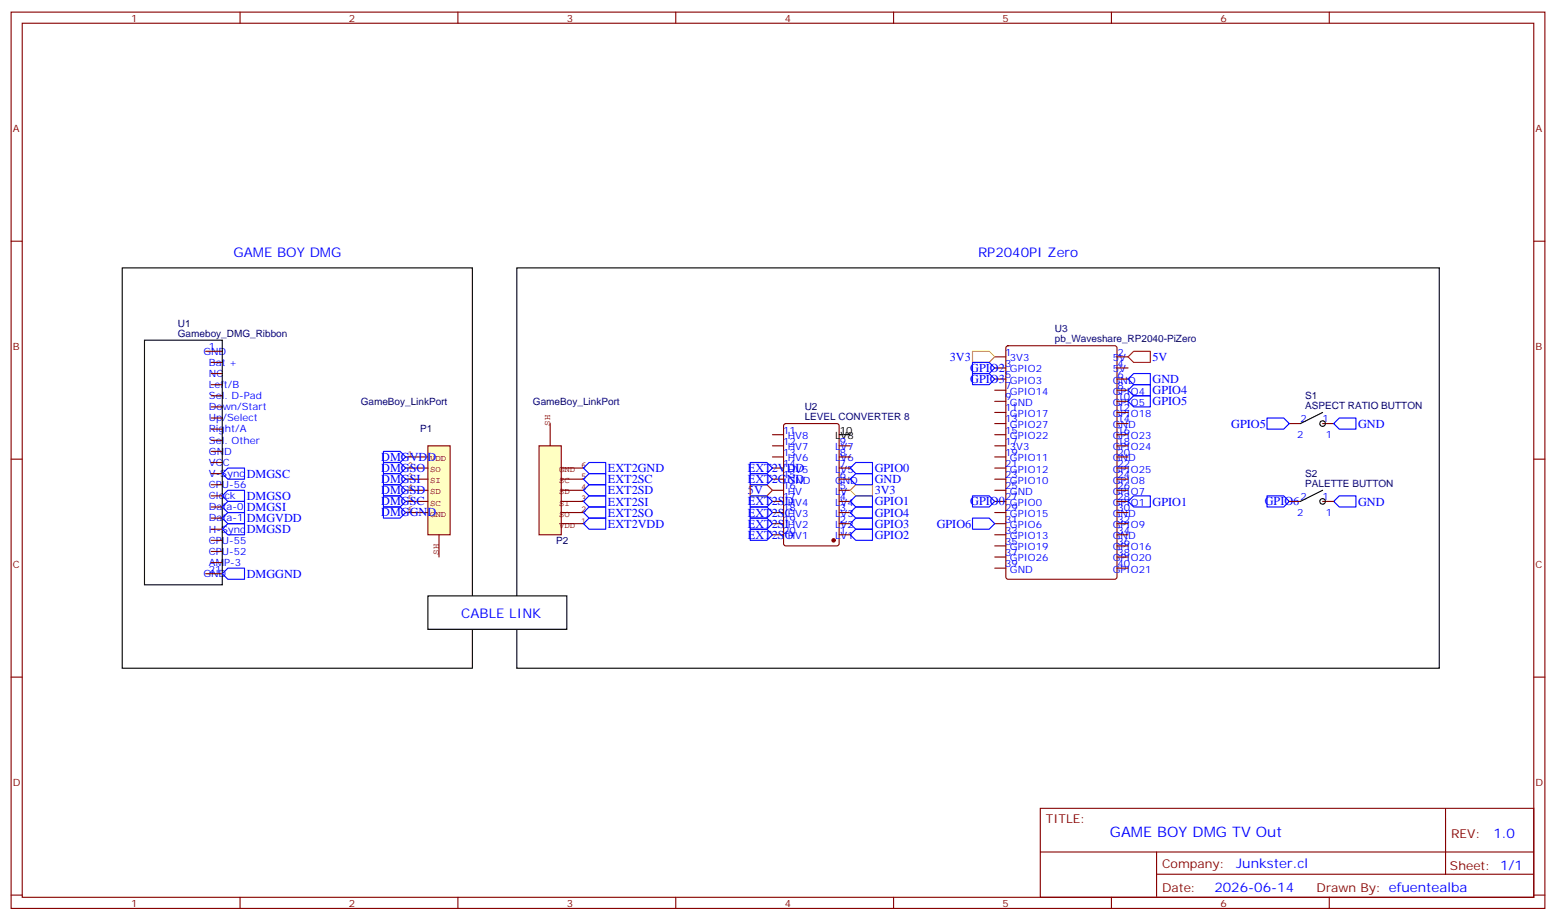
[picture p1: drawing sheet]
<svg xmlns="http://www.w3.org/2000/svg" width="494mm" height="292mm" viewBox="0 0 494 292" stroke-linecap="round" stroke-linejoin="round" font-family="sans-serif">
<g fill="none" stroke="#870000" stroke-width=".35">
<path d="M3.5 3.8h486.9v284.4h-486.9zM7.1 7.4h479.7v277.3h-479.7zM76.2 3.8v3.6M145.3 3.8v3.6M214.5 3.8v3.6M283.6 3.8v3.6M352.8 3.8v3.6M421.9 3.8v3.6M3.5 76.5h3.6M486.8 76.5h3.6M3.5 145.7h3.6M486.8 145.7h3.6"/>
<path d="M3.5 214.8h3.6M486.8 214.8h3.6M330.2 256.4h156.6v28.3h-156.6zM458.8 256.5v20.8M330.2 270.3h156.5M367.1 277.3h119.6M367.1 270.3v14.1M3.5 284h3.6M76.2 284.7v3.5M145.3 284.7v3.5M214.5 284.7v3.5M283.6 284.7v3.5"/>
<path d="M352.8 284.7v3.5M421.9 284.7v3.5M486.8 284h3.6"/>
</g>
<path d="M135.8 141.4h7.1v28.3h-7.1z" fill="#ffffc2" stroke="#850000" stroke-width=".35"/>
<path d="M128.8 145h7M128.8 148.5h7M128.8 152h7M128.8 155.5h7M128.8 159.1h7M128.8 162.6h7M139.3 169.7v7" fill="none" stroke="#850000" stroke-width=".35"/>
<g fill="none" stroke="#870000" stroke-width=".35">
<path d="M65.3 111.4h5.3M67 115h3.6M67 118.5h3.6M315.7 113.2h3.6M315.7 116.7h3.6M319.5 109.9l.5-.2h33.8l.7 .4v73l-.4 .6-34.1 .1-.7-.5v-72.9zM354.5 113.2h3.6M354.5 116.7h3.6M67 122h3.6M67 129.1h3.6M67 125.6h3.6M67 139.7h3.6"/>
<path d="M67 136.1h3.6M67 132.6h3.6M245.2 137.9h3.5M248.9 134.6l.5-.2h16.2l.7 .4v37.7l-.4 .6-16.5 .1-.6-.5-.1-37.6zM315.7 137.9h3.6M315.7 120.3h3.6M315.7 123.8h3.6M315.7 127.3h3.6M315.7 130.8h3.6M315.7 134.4h3.6M354.5 137.9h3.6M354.5 120.3h3.6"/>
<path d="M354.5 123.8h3.6M354.5 127.3h3.6M354.5 130.8h3.6M354.5 134.4h3.6M67 146.7h3.6M67 143.2h3.6M67 157.3h3.6M67 153.8h3.6M67 150.2h3.6M245.2 159.1h3.5M245.2 155.5h3.5M245.2 152h3.5"/>
<path d="M245.2 148.5h3.5M245.2 145h3.5M245.2 141.4h3.5M266.3 159.1h3.6M266.3 155.5h3.6M266.3 152h3.6M266.3 148.5h3.6M266.3 145h3.6M266.3 141.4h3.6M315.7 159.1h3.6M315.7 155.5h3.6M315.7 152h3.6"/>
<path d="M315.7 148.5h3.6M315.7 145h3.6M315.7 141.4h3.6M354.5 159.1h3.6M354.5 155.5h3.6M354.5 152h3.6M354.5 148.5h3.6M354.5 145h3.6M354.5 141.4h3.6M67 178.5h3.6M67 171.4h3.6M67 174.9h3.6"/>
<path d="M67 164.4h3.6M67 167.9h3.6M67 160.8h3.6M245.2 169.7h3.5M245.2 166.1h3.5M245.2 162.6h3.5M266.3 169.7h3.6M266.3 166.1h3.6M266.3 162.6h3.6M315.7 169.7h3.6M315.7 166.1h3.6M315.7 162.6h3.6"/>
<path d="M315.7 173.2h3.6M315.7 176.7h3.6M354.5 169.7h3.6M354.5 166.1h3.6M354.5 162.6h3.6M354.5 173.2h3.6M354.5 176.7h3.6M65.3 182h5.3M315.7 180.2h3.6M354.5 180.2h3.6"/>
</g>
<path d="M45.9 107.9h24.7v77.6h-24.7zM266.3 137.9h3.6" fill="none" stroke="#000" stroke-width=".35"/>
<circle cx="264.6" cy="171.4" r=".53" fill="#870000" stroke="#870000" stroke-width=".35"/>
<path d="M308.7 111.4h5.3l1.7 1.8-1.7 1.8h-5.3zM271.6 153.8h5.3v3.5h-5.3l-1.7-1.8z" fill="none" stroke="#fc0" stroke-width=".35"/>
<path d="M358.1 113.2l1.7-1.8h5.3v3.6h-5.3zM238.1 153.8h5.3l1.8 1.7-1.8 1.8h-5.3z" fill="none" stroke="#f00" stroke-width=".35"/>
<path d="M358.1 120.3l1.7-1.8h5.3v3.5h-5.3zM269.9 152l1.7-1.8h5.3v3.6h-5.3z" fill="none" stroke="#00f" stroke-width=".35"/>
<path d="M171.1 141.4h7.1v28.3h-7.1z" fill="#ffffc2" stroke="#850000" stroke-width=".35"/>
<path d="M174.6 134.4v7M178.2 159.1h7M178.2 155.5h7M178.2 152h7M178.2 148.5h7M178.2 166.1h7M178.2 162.6h7" fill="none" stroke="#850000" stroke-width=".35"/>
<g fill="none" stroke="#00f" stroke-width=".35">
<path d="M308.7 115h5.3l1.7 1.7-1.7 1.8h-5.3zM308.7 118.5h5.3l1.7 1.8-1.7 1.7h-5.3zM358.1 123.8l1.7-1.8h5.3v3.6h-5.3zM358.1 127.3l1.7-1.7h5.3v3.5h-5.3zM402.2 132.6h5.3l1.7 1.8-1.7 1.7h-5.3zM423.3 134.4l1.8-1.8h5.3v3.5h-5.3zM70.6 150.2l1.7-1.7h5.3v3.5h-5.3zM70.6 157.3l1.7-1.8h5.3v3.6h-5.3zM121.7 157.3h5.3l1.8 1.8-1.8 1.7h-5.3zM121.7 153.8h5.3l1.8 1.7-1.8 1.8h-5.3zM121.7 150.2h5.3l1.8 1.8-1.8 1.8h-5.3zM121.7 146.7h5.3l1.8 1.8-1.8 1.7h-5.3z"/>
<path d="M121.7 143.2h5.3l1.8 1.8-1.8 1.7h-5.3zM185.2 148.5l1.8-1.8h5.3v3.5h-5.3zM185.2 155.5l1.8-1.7h5.3v3.5h-5.3zM185.2 152l1.8-1.8h5.3v3.6h-5.3zM185.2 159.1l1.8-1.8h5.3v3.5h-5.3zM238.1 150.2h5.3l1.8 1.8-1.8 1.8h-5.3zM238.1 157.3h5.3l1.8 1.8-1.8 1.7h-5.3zM238.1 146.7h5.3l1.8 1.8-1.8 1.7h-5.3zM271.6 157.3h5.3v3.5h-5.3l-1.7-1.7zM271.6 146.7h5.3v3.5h-5.3l-1.7-1.7zM308.7 157.3h5.3l1.7 1.8-1.7 1.7h-5.3zM358.1 159.1l1.7-1.8h5.3v3.5h-5.3z"/>
<path d="M402.2 157.3h5.3l1.7 1.8-1.7 1.7h-5.3zM425.1 157.3h5.3v3.5h-5.3l-1.8-1.7zM70.6 167.9l1.7-1.8h5.3v3.6h-5.3zM70.6 160.8l1.7-1.7h5.3v3.5h-5.3zM70.6 164.4l1.7-1.8h5.3v3.5h-5.3zM121.7 160.8h5.3l1.8 1.8-1.8 1.8h-5.3zM185.2 162.6l1.8-1.8h5.3v3.6h-5.3zM185.2 166.1l1.8-1.7h5.3v3.5h-5.3zM238.1 167.9h5.3l1.8 1.8-1.8 1.7h-5.3zM238.1 160.8h5.3l1.8 1.8-1.8 1.8h-5.3zM238.1 164.4h5.3l1.8 1.7-1.8 1.8h-5.3zM269.9 169.7l1.7-1.8h5.3v3.5h-5.3z"/>
<path d="M269.9 162.6l1.7-1.8h5.3v3.6h-5.3zM271.6 164.4h5.3v3.5h-5.3l-1.7-1.8zM308.7 164.4h5.3l1.7 1.7-1.7 1.8h-5.3zM70.6 182l1.7-1.8h5.3v3.6h-5.3z"/>
</g>
<path d="M409.2 134.4h3.5M419.8 134.4h3.5M409.2 159.1h3.5M419.8 159.1h3.5" fill="none" stroke="#870000" stroke-width=".35"/>
<g fill="none" stroke="#000" stroke-width=".35">
<path d="M38.8 85h111.1v127h-111.1zM164 85h292.8v127h-292.8zM419.8 130.8l-7.1 3.6M419.8 155.5l-7.1 3.6"/>
<circle cx="419.8" cy="134.4" r=".88"/>
<circle cx="419.8" cy="159.1" r=".88"/>
</g>
<path d="M135.8 189.1h44.1v10.5h-44.1z" fill="#fff" stroke="#000" stroke-width=".35"/>
<text font-size="4.6" fill="#00f" x="352.3" y="265.5">GAME BOY DMG TV Out</text>
<g font-size="4.2" fill="#00f">
<text x="74.1" y="81.5">GAME BOY DMG</text>
<text x="310.4" y="81.5">RP2040PI Zero</text>
<text x="146.4" y="196.1">CABLE LINK</text>
<text x="474" y="265.7">1.0</text>
<text x="392.4" y="275.3">Junkster.cl</text>
<text x="385.5" y="283.1">2026-06-14</text>
</g>
<g font-size="3.9" fill="#00f">
<text x="301.5" y="114.5">3V3</text>
<text x="308" y="118">GPIO2</text>
<text x="365.8" y="114.5">5V</text>
<text x="308" y="121.5">GPIO3</text>
<text x="365.8" y="121.6">GND</text>
<text x="365.8" y="125.1">GPIO4</text>
<text x="365.8" y="128.6">GPIO5</text>
<text x="390.8" y="135.6">GPIO5</text>
<text x="431.1" y="135.7">GND</text>
<text x="121" y="149.8">DMGSO</text>
<text x="121" y="146.2">DMGVDD</text>
<text x="193" y="149.8">EXT2GND</text>
<text x="237.4" y="149.8">EXT2VDD</text>
<text x="277.6" y="149.7">GPIO0</text>
<text x="78.3" y="151.6">DMGSC</text>
<text x="121" y="153.3">DMGSI</text>
<text x="193" y="153.3">EXT2SC</text>
<text x="237.4" y="153.3">EXT2GND</text>
<text x="277.6" y="153.3">GND</text>
<text x="78.3" y="158.6">DMGSO</text>
<text x="121" y="160.3">DMGSC</text>
<text x="121" y="156.8">DMGSD</text>
<text x="193" y="156.9">EXT2SD</text>
<text x="193" y="160.4">EXT2SI</text>
<text x="237.4" y="156.8">5V</text>
<text x="237.4" y="160.3">EXT2SD</text>
<text x="277.6" y="156.8">3V3</text>
<text x="277.6" y="160.3">GPIO1</text>
<text x="308" y="160.3">GPIO0</text>
<text x="365.8" y="160.4">GPIO1</text>
<text x="401.5" y="160.3">GPIO6</text>
<text x="431.1" y="160.4">GND</text>
<text x="78.3" y="165.6">DMGVDD</text>
<text x="78.3" y="162.1">DMGSI</text>
<text x="121" y="163.8">DMGGND</text>
<text x="193" y="163.9">EXT2SO</text>
<text x="193" y="167.4">EXT2VDD</text>
<text x="237.4" y="163.9">EXT2SC</text>
<text x="237.4" y="167.4">EXT2SI</text>
<text x="277.6" y="167.4">GPIO3</text>
<text x="277.6" y="163.9">GPIO4</text>
<text x="297.3" y="167.4">GPIO6</text>
<text x="78.3" y="169.2">DMGSD</text>
<text x="237.4" y="170.9">EXT2SO</text>
<text x="277.6" y="170.9">GPIO2</text>
<text x="78.3" y="183.3">DMGGND</text>
</g>
<g font-size="3.9" fill="#800">
<text x="332" y="261">TITLE:</text>
<text x="460.6" y="265.7">REV:</text>
<text x="368.9" y="275.2">Company:</text>
<text x="460.2" y="275.8">Sheet: 1/1</text>
<text x="368.9" y="282.9">Date:</text>
<text x="417.9" y="283">Drawn By: efuentealba</text>
</g>
<g font-size="3.2" fill="#800">
<text x="41.6" y="6.8">1</text>
<text x="110.8" y="6.8">2</text>
<text x="179.9" y="6.8">3</text>
<text x="249.1" y="6.8">4</text>
<text x="318.2" y="6.8">5</text>
<text x="387.3" y="6.8">6</text>
<text x="4.1" y="41.9">A</text>
<text x="487.4" y="41.9">A</text>
<text x="4.1" y="111.1">B</text>
<text x="487.4" y="111.1">B</text>
<text x="4.1" y="180.2">C</text>
<text x="487.4" y="180.2">C</text>
<text x="4.1" y="249.4">D</text>
<text x="487.4" y="249.4">D</text>
<text x="41.6" y="287.7">1</text>
<text x="110.8" y="287.7">2</text>
<text x="179.9" y="287.7">3</text>
<text x="249.1" y="287.7">4</text>
<text x="318.2" y="287.7">5</text>
<text x="387.3" y="287.7">6</text>
</g>
<g font-size="3.2" fill="#000080">
<text x="56.5" y="106.9">Gameboy_DMG_Ribbon</text>
<text x="56.5" y="103.7">U1</text>
<text x="334.8" y="105.3">U3</text>
<text x="334.8" y="108.4">pb_Waveshare_RP2040-PiZero</text>
<text x="114.5" y="128.5">GameBoy_LinkPort</text>
<text x="169.2" y="128.5">GameBoy_LinkPort</text>
<text x="255.4" y="130.1">U2</text>
<text x="414.3" y="129.7">ASPECT RATIO BUTTON</text>
<text x="414.3" y="126.5">S1</text>
<text x="133.3" y="137.2">P1</text>
<text x="255.4" y="133.3">LEVEL CONVERTER 8</text>
<text x="414.3" y="154.4">PALETTE BUTTON</text>
<text x="414.3" y="151.2">S2</text>
<text x="176.5" y="172.6">P2</text>
</g>
<g font-size="3.2" fill="#00f">
<text x="64.6" y="112.5">GND</text>
<text x="66.3" y="111.1">1</text>
<text x="319.1" y="112.9">1</text>
<text x="354.7" y="112.9">2</text>
<text x="66.3" y="116">Bat +</text>
<text x="66.3" y="119.6">NC</text>
<text x="319.1" y="116.4">3</text>
<text x="319.1" y="119.9">5</text>
<text x="320.6" y="114.6">3V3</text>
<text x="320.6" y="118.1">GPIO2</text>
<text x="353.2" y="118.1">5V</text>
<text x="353.2" y="114.6">5V</text>
<text x="354.7" y="119.9">6</text>
<text x="354.7" y="116.4">4</text>
<text x="66.3" y="123.1">Left/B</text>
<text x="319.1" y="123.4">7</text>
<text x="320.6" y="121.7">GPIO3</text>
<text x="320.6" y="125.2">GPIO14</text>
<text x="353.2" y="125.2">GPIO4</text>
<text x="353.2" y="121.7">GND</text>
<text x="354.7" y="123.4">8</text>
<text x="66.3" y="130.1">Down/Start</text>
<text x="66.3" y="126.6">Sel. D-Pad</text>
<text x="319.1" y="127">9</text>
<text x="319.1" y="130.5">11</text>
<text x="320.6" y="128.7">GND</text>
<text x="353.2" y="128.7">GPIO5</text>
<text x="354.7" y="130.5">12</text>
<text x="354.7" y="127">10</text>
<text x="66.3" y="137.2">Right/A</text>
<text x="66.3" y="133.7">Up/Select</text>
<text x="248.5" y="137.5">11</text>
<text x="319.1" y="134">13</text>
<text x="319.1" y="137.5">15</text>
<text x="320.6" y="132.3">GPIO17</text>
<text x="320.6" y="135.8">GPIO27</text>
<text x="353.2" y="135.8">GND</text>
<text x="353.2" y="132.3">GPIO18</text>
<text x="354.7" y="137.5">16</text>
<text x="354.7" y="134">14</text>
<text x="412.7" y="134">2</text>
<text x="419.8" y="134">1</text>
<text x="66.3" y="140.7">Sel. Other</text>
<text x="248.5" y="141.1">12</text>
<text x="250" y="142.8">HV7</text>
<text x="250" y="139.3">HV8</text>
<text x="265" y="142.8">LV7</text>
<text x="266.5" y="141.1">9</text>
<text x="319.1" y="141.1">17</text>
<text x="320.6" y="139.3">GPIO22</text>
<text x="320.6" y="142.8">3V3</text>
<text x="353.2" y="142.8">GPIO24</text>
<text x="353.2" y="139.3">GPIO23</text>
<text x="354.7" y="141.1">18</text>
<text x="411.7" y="139">2</text>
<text x="420.9" y="139">1</text>
<text x="66.3" y="147.8">VCC</text>
<text x="66.3" y="144.3">GND</text>
<text x="248.5" y="148.1">14</text>
<text x="248.5" y="144.6">13</text>
<text x="250" y="149.9">HV5</text>
<text x="250" y="146.4">HV6</text>
<text x="265" y="146.4">LV6</text>
<text x="265" y="149.9">LV5</text>
<text x="266.5" y="144.6">8</text>
<text x="266.5" y="148.1">7</text>
<text x="319.1" y="144.6">19</text>
<text x="319.1" y="148.1">21</text>
<text x="320.6" y="146.4">GPIO11</text>
<text x="320.6" y="149.9">GPIO12</text>
<text x="353.2" y="149.9">GPIO25</text>
<text x="353.2" y="146.4">GND</text>
<text x="354.7" y="148.1">22</text>
<text x="354.7" y="144.6">20</text>
<text x="66.3" y="154.8">CPU-56</text>
<text x="66.3" y="151.3">V-Sync</text>
<text x="248.5" y="155.2">16</text>
<text x="248.5" y="151.7">15</text>
<text x="250" y="153.4">GND</text>
<text x="265" y="153.4">GND</text>
<text x="266.5" y="151.7">6</text>
<text x="266.5" y="155.2">5</text>
<text x="319.1" y="151.7">23</text>
<text x="319.1" y="155.2">25</text>
<text x="320.6" y="153.4">GPIO10</text>
<text x="353.2" y="153.4">GPIO8</text>
<text x="354.7" y="155.2">26</text>
<text x="354.7" y="151.7">24</text>
<text x="66.3" y="158.4">Clock</text>
<text x="66.3" y="161.9">Data-0</text>
<text x="248.5" y="158.7">17</text>
<text x="250" y="160.5">HV4</text>
<text x="250" y="157">HV</text>
<text x="265" y="157">LV</text>
<text x="265" y="160.5">LV4</text>
<text x="266.5" y="158.7">4</text>
<text x="319.1" y="158.7">27</text>
<text x="320.6" y="157">GND</text>
<text x="320.6" y="160.5">GPIO0</text>
<text x="353.2" y="160.5">GPIO1</text>
<text x="353.2" y="157">GPIO7</text>
<text x="354.7" y="158.7">28</text>
<text x="412.7" y="158.7">2</text>
<text x="419.8" y="158.7">1</text>
<text x="66.3" y="165.4">Data-1</text>
<text x="248.5" y="165.8">19</text>
<text x="248.5" y="162.2">18</text>
<text x="250" y="167.5">HV2</text>
<text x="250" y="164">HV3</text>
<text x="265" y="164">LV3</text>
<text x="265" y="167.5">LV2</text>
<text x="266.5" y="162.2">3</text>
<text x="266.5" y="165.8">2</text>
<text x="319.1" y="162.2">29</text>
<text x="319.1" y="165.8">31</text>
<text x="320.6" y="164">GPIO15</text>
<text x="320.6" y="167.5">GPIO6</text>
<text x="353.2" y="167.5">GPIO9</text>
<text x="353.2" y="164">GND</text>
<text x="354.7" y="165.8">32</text>
<text x="354.7" y="162.2">30</text>
<text x="411.7" y="163.7">2</text>
<text x="420.9" y="163.7">1</text>
<text x="66.3" y="172.5">CPU-55</text>
<text x="66.3" y="168.9">H-Sync</text>
<text x="248.5" y="169.3">20</text>
<text x="250" y="171.1">HV1</text>
<text x="265" y="171.1">LV1</text>
<text x="266.5" y="169.3">1</text>
<text x="319.1" y="169.3">33</text>
<text x="319.1" y="172.8">35</text>
<text x="320.6" y="171.1">GPIO13</text>
<text x="353.2" y="171.1">GND</text>
<text x="354.7" y="172.8">36</text>
<text x="354.7" y="169.3">34</text>
<text x="66.3" y="179.5">AMP-3</text>
<text x="66.3" y="176">CPU-52</text>
<text x="319.1" y="176.4">37</text>
<text x="319.1" y="179.9">39</text>
<text x="320.6" y="174.6">GPIO19</text>
<text x="320.6" y="178.1">GPIO26</text>
<text x="353.2" y="178.1">GPIO20</text>
<text x="353.2" y="174.6">GPIO16</text>
<text x="354.7" y="179.9">40</text>
<text x="354.7" y="176.4">38</text>
<text x="64.6" y="183.1">GND</text>
<text x="66.3" y="181.6">21</text>
<text x="320.6" y="181.6">GND</text>
<text x="353.2" y="181.6">GPIO21</text>
</g>
<g font-size="3.2">
<text x="266.5" y="137.5">10</text>
<text x="265" y="139.3">LV8</text>
</g>
<g font-size="2.8" fill="#840000">
<text x="174.6" y="135.1" transform="rotate(-90 174.6 135.1)">SH</text>
<text x="129.5" y="144.9">1</text>
<text x="129.5" y="148.4">2</text>
<text x="136.5" y="146.3">VDD</text>
<text x="136.5" y="149.8">SO</text>
<text x="177.4" y="149.8">GND</text>
<text x="184.5" y="148.4">6</text>
<text x="129.5" y="152">3</text>
<text x="129.5" y="155.5">4</text>
<text x="136.5" y="153.3">SI</text>
<text x="177.4" y="153.3">SC</text>
<text x="184.5" y="155.5">4</text>
<text x="184.5" y="152">5</text>
<text x="129.5" y="159">5</text>
<text x="136.5" y="156.9">SD</text>
<text x="136.5" y="160.4">SC</text>
<text x="177.4" y="160.4">SI</text>
<text x="177.4" y="156.9">SD</text>
<text x="184.5" y="159">3</text>
<text x="129.5" y="162.6">6</text>
<text x="136.5" y="163.9">GND</text>
<text x="177.4" y="167.4">VDD</text>
<text x="177.4" y="163.9">SO</text>
<text x="184.5" y="166.1">1</text>
<text x="184.5" y="162.6">2</text>
<text x="139.3" y="176" transform="rotate(-90 139.3 176)">SH</text>
</g>
</svg>
